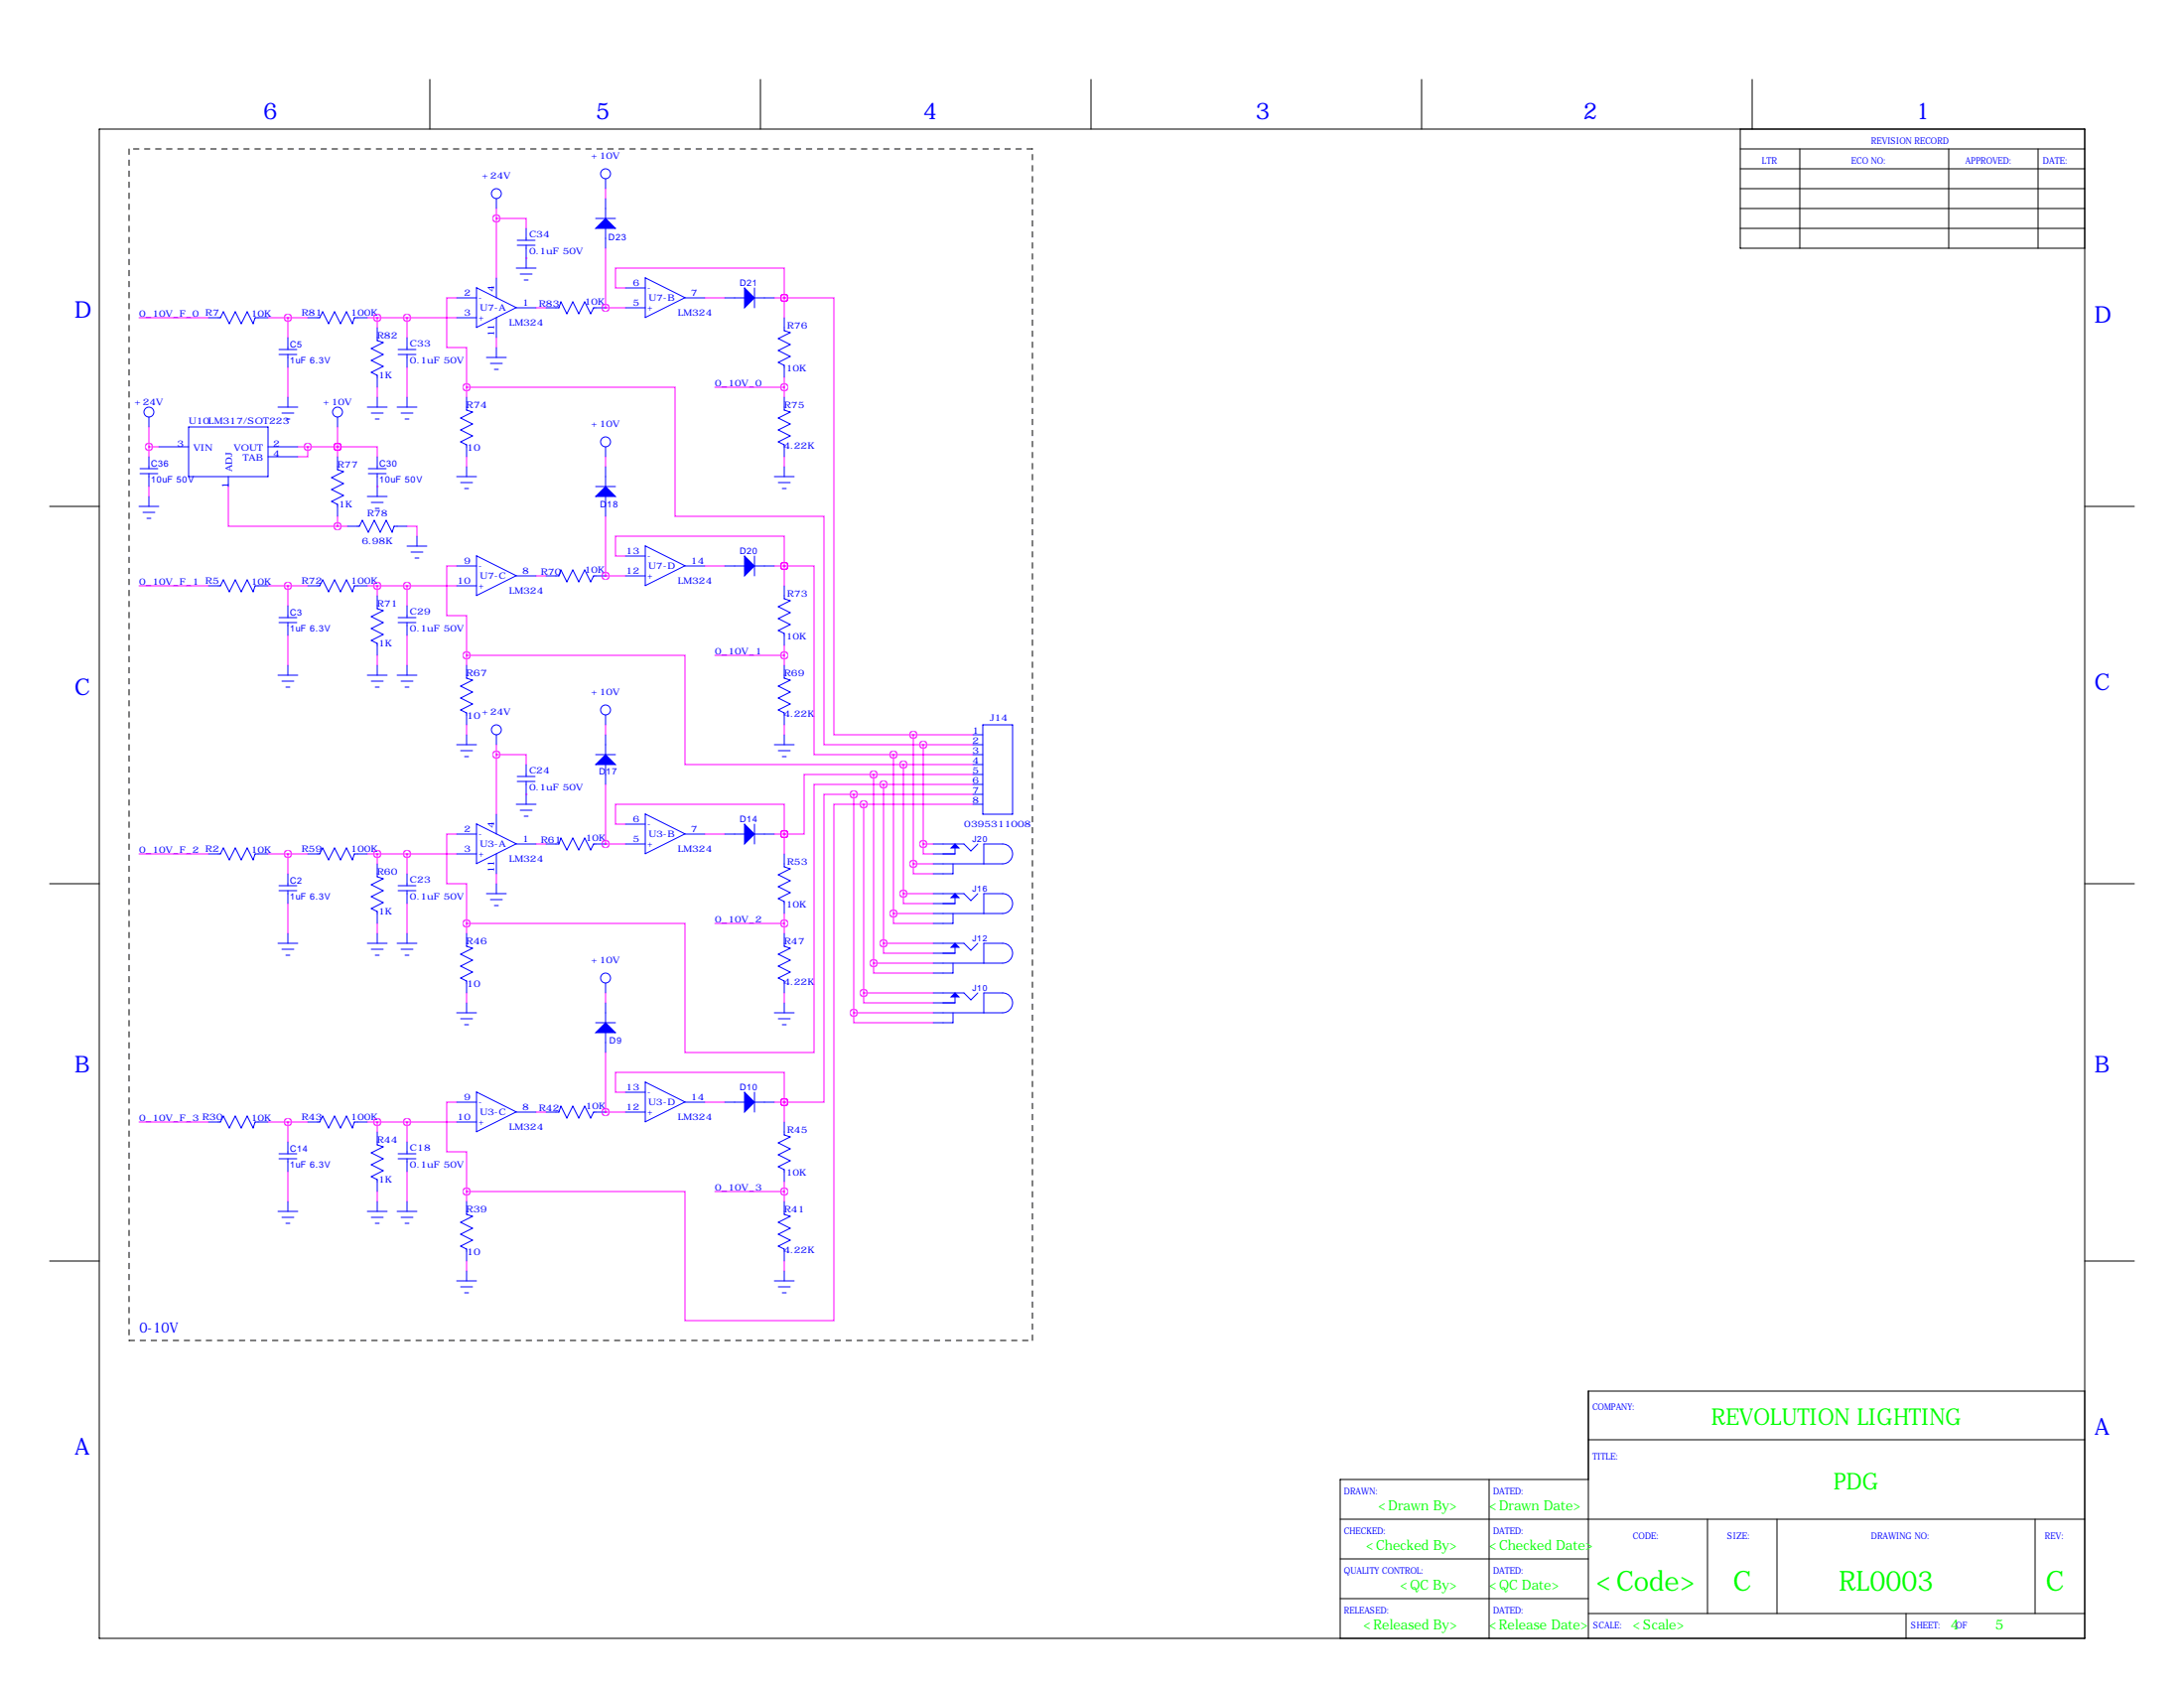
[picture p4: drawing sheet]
<svg xmlns="http://www.w3.org/2000/svg" width="559mm" height="432mm" viewBox="0 0 559 432" stroke-linecap="round" stroke-linejoin="round" font-family="sans-serif">
<g fill="none" stroke="#000" stroke-width=".25">
<path d="M25.4 33h508v386.1h-508zM110 20.3v12.7M194.6 20.3v12.7M279.1 20.3v12.7M363.7 20.3v12.7M445.3 38.1h88.1M445.3 33v30.5h88.1M448.3 20.3v12.7M460.5 38.1v25.4M498.6 38.1v25.4M521.5 38.1v25.4M445.3 48.3h88.1"/>
<path d="M445.3 43.2h88.1M445.3 53.3h88.1M445.3 58.4h88.1M12.7 129.5h12.7M533.4 129.5h12.7M12.7 226.1h12.7M533.4 226.1h12.7M12.7 322.6h12.7M533.4 322.6h12.7M533.4 355.9h-127v63.2M381 378.5v40.6M406.4 368.3h127"/>
<path d="M406.4 378.5h-63.5v40.6M342.9 388.6h190.5M342.9 398.8h63.5M436.9 388.6v24.1M454.7 388.6v24.1M520.7 388.6v24.1M342.9 408.9h63.5M406.4 412.7h127M487.7 412.7v6.4"/>
</g>
<path d="M33 38.1v304.8M264.2 38.1h-231.2M33 342.9h231.2M264.2 342.9v-304.8" fill="none" stroke="#000" stroke-width=".25" stroke-dasharray="1.4 1.4"/>
<g fill="none" stroke="#00f" stroke-width=".25">
<path d="M127 50.8v2.5M134.6 58.4v3.1M152.4 55.9h5.1M154.9 45.7v2.6M154.9 50.8v5.1M154.9 58.4v5.1M116.8 76.2h5.1M121.9 73.6l10.2 5.1-10.2 5.1zM127 71.1v5.1M132.1 78.7h5.1M132.1 68.6h5.1M132.3 62.7h4.6"/>
<path d="M132.3 61.5h4.6M133.1 70.1h3M134.1 71.6h1M134.6 62.7v5.9M139.7 78.7h3.3l.5-1.5 1.5 3.1 1.6-3.1 1.5 3.1 1.5-3.1 1.5 3.1 .8-1.6h3M160 78.7h5.1M160 73.7h5.1M165.1 71.1l10.2 5-10.2 5.1zM175.3 76.2h5M185.4 76.2h5.1M193 76.2h5.1M193 73.7v5"/>
<path d="M53.3 81.3h3.1l.7-1.5 1.6 3 1.5-3 1.5 3 1.5-3 1.6 3 .5-1.5h3.3M71.4 90.7h4.5M71.4 89.4h4.5M73.7 86.4v3M73.7 90.7v3.3M78.7 81.3h3.1l.7-1.5 1.6 3 1.5-3 1.5 3 1.5-3 1.6 3 .5-1.5h3.3M96.5 83.8v3.3l1.5 .5-3 1.6 3 1.5-3 1.5 3 1.5-3 1.5 1.5 .8v3.1M101.9 90.7h4.5M101.9 89.4h4.5M104.1 86.4v3M104.1 90.7v3.3M116.8 81.3h5.1"/>
<path d="M124.5 91.4h5M125.5 93h3M126.5 94.5h1M127 81.3v5.1M127 88.9v2.5M200.7 81.3v3.3l1.5 .5-3.1 1.5 3.1 1.5-3.1 1.6 3.1 1.5-3.1 1.5 1.6 .8v3M35.8 119.9h4.6M38.1 106.7v2.5M38.1 116.8v3.1M40.6 114.3h7.7M48.3 109.2h20.3v12.7h-20.3zM68.6 114.3h7.6"/>
<path d="M68.6 116.8h7.6M71.1 104.1h5.1M72.1 105.7h3.1M73.2 107.2h1M73.7 101.6v2.5M86.4 106.7v2.5M86.4 116.8v3.3l1.5 .5-3.1 1.6 3.1 1.5-3.1 1.5 3.1 1.5-3.1 1.6 1.6 .7v3.1M94 104.1h5.1M94.2 119.9h4.6M95 105.7h3M96 107.2h1M96.5 101.6v2.5"/>
<path d="M96.5 116.8v3.1M101.6 104.1h5.1M102.6 105.7h3.1M103.6 107.2h1M104.1 101.6v2.5M119.4 101.6v3.3l1.5 .5-3 1.5 3 1.6-3 1.5 3 1.5-3 1.5 1.5 .8v3M119.4 119.4v2.5M154.9 114.3v2.5M154.9 119.4v5.1M200.7 101.6v3.3l1.5 .5-3.1 1.5 3.1 1.6-3.1 1.5 3.1 1.5-3.1 1.5 1.6 .8v3M200.7 119.4v2.5M35.6 129.5h5"/>
<path d="M35.8 121.2h4.6M36.6 131.1h3M37.6 132.6h1M38.1 121.2v3.3M38.1 127v2.5M58.4 121.9v2.6M88.9 134.6h3l.8-1.5 1.5 3 1.6-3 1.5 3 1.5-3 1.5 3 .5-1.5h3.3M94 127h5.1M94.2 121.2h4.6M95 128.5h3M96 130h1M96.5 121.2v5.8"/>
<path d="M104.1 139.7h5.1M106.7 137.2v2.5M116.8 121.9h5.1M117.9 123.4h3M118.9 125h1M152.4 124.5h5.1M154.9 127v5.1M165.1 139.6l10.2 5.1-10.2 5.1zM198.1 121.9h5.1M199.1 123.4h3.1M200.2 125h1M53.3 149.9h3.1l.7-1.6 1.6 3.1 1.5-3.1 1.5 3.1 1.5-3.1 1.6 3.1 .5-1.5h3.3"/>
<path d="M71.4 159.3h4.5M71.4 158h4.5M73.7 154.9v3.1M73.7 159.3v3.3M78.7 149.9h3.1l.7-1.6 1.6 3.1 1.5-3.1 1.5 3.1 1.5-3.1 1.6 3.1 .5-1.5h3.3M96.5 152.4v3.3l1.5 .5-3 1.5 3 1.6-3 1.5 3 1.5-3 1.5 1.5 .8v3M101.9 159.3h4.5M101.9 158h4.5M104.1 154.9v3.1M104.1 159.3v3.3M105.2 141.2h3M106.2 142.7h1"/>
<path d="M116.8 144.8h5.1M116.8 149.9h5.1M121.9 142.2l10.2 5.1-10.2 5zM132.1 147.3h5.1M139.7 147.3h3.3l.5-1.5 1.5 3 1.6-3 1.5 3 1.5-3 1.5 3 .8-1.5h3M160 147.3h5.1M160 142.2h5.1M175.3 144.8h5M185.4 144.8h5.1M193 144.8h5.1M193 142.2v5.1M200.7 149.9v3.3l1.5 .5-3.1 1.5 3.1 1.5-3.1 1.5 3.1 1.6-3.1 1.5 1.6 .8v3"/>
<path d="M71.1 172.7h5.1M72.1 174.2h3.1M73.2 175.8h1M73.7 170.2v2.5M94 172.7h5.1M95 174.2h3M96 175.8h1M96.5 170.2v2.5M101.6 172.7h5.1M102.6 174.2h3.1M103.6 175.8h1M104.1 170.2v2.5"/>
<path d="M119.4 170.2v3.3l1.5 .5-3 1.5 3 1.5-3 1.6 3 1.5-3 1.5 1.5 .8v3M200.7 170.2v3.3l1.5 .5-3.1 1.5 3.1 1.5-3.1 1.6 3.1 1.5-3.1 1.5 1.6 .8v3M116.8 190.5h5.1M117.9 192h3M118.9 193.5h1M119.4 188v2.5M127 188v2.5M132.3 199.9h4.6M132.3 198.6h4.6M134.6 195.6v3M134.6 199.9v5.8M152.4 193h5.1"/>
<path d="M154.9 182.9v2.5M154.9 188v5M154.9 195.6v5.1M198.1 190.5h5.1M199.1 192h3.1M200.2 193.5h1M200.7 188v2.5M248.9 193h2.6M248.9 188h2.6M248.9 190.5h2.6M248.9 195.6h2.6M248.9 198.1h2.6"/>
<path d="M251.5 185.4h7.6v22.9h-7.6zM53.3 218.4h3.1l.7-1.5 1.6 3.1 1.5-3.1 1.5 3.1 1.5-3.1 1.6 3.1 .5-1.6h3.3M78.7 218.4h3.1l.7-1.5 1.6 3.1 1.5-3.1 1.5 3.1 1.5-3.1 1.6 3.1 .5-1.6h3.3M116.8 213.4h5.1M116.8 218.4h5.1M121.9 210.8l10.2 5-10.2 5.1zM127 208.3v5.1M127 218.4v5.1M132.1 215.9h5.1M132.1 205.7h5.1M133.1 207.3h3M134.1 208.8h1"/>
<path d="M139.7 215.9h3.3l.5-1.5 1.5 3 1.6-3 1.5 3 1.5-3 1.5 3 .8-1.5h3M160 215.9h5.1M160 210.8h5.1M165.1 208.2l10.2 5.1-10.2 5.1zM175.3 213.4h5M185.4 213.4h5.1M193 210.8v5.1M193 213.4h5.1M200.7 218.4v3.3l1.5 .5-3.1 1.6 3.1 1.5-3.1 1.5 3.1 1.5-3.1 1.6 1.6 .7v3.1M238.8 215.9h7.8l1.8 1.8 1.8-1.8M244.3 216.9v1.5h-5.5M248.9 200.7h2.6"/>
<path d="M248.9 203.2h2.6M248.9 205.7h2.6M71.4 227.8h4.5M71.4 226.6h4.5M73.7 223.5v3.1M73.7 227.8v3.3M73.7 238.8v2.5M96.5 221v3.3l1.5 .5-3 1.5 3 1.5-3 1.6 3 1.5-3 1.5 1.5 .8v3M96.5 238.8v2.5M101.9 227.8h4.5M101.9 226.6h4.5M104.1 223.5v3.1"/>
<path d="M104.1 227.8v3.3M104.1 238.8v2.5M119.4 238.8v3.3l1.5 .5-3 1.5 3 1.5-3 1.5 3 1.6-3 1.5 1.5 .8v3M124.5 228.6h5M125.5 230.1h3M126.5 231.6h1M127 226.1v2.5M200.7 238.8v3.3l1.5 .5-3.1 1.5 3.1 1.5-3.1 1.5 3.1 1.6-3.1 1.5 1.6 .8v3M238.8 221h17.7a2.54 2.54 0 0 0 2.6-2.6 2.54 2.54 0 0 0-2.6-2.5h-4.8v5.1M238.8 233.7h17.7a2.54 2.54 0 0 0 2.6-2.6 2.54 2.54 0 0 0-2.6-2.5h-4.8v5.1M238.8 228.6h7.8l1.8 1.8 1.8-1.8M243.8 221v2.5h-5"/>
<path d="M243.8 233.7v2.5h-5M244.3 229.6v1.5h-5.5M71.1 241.3h5.1M72.1 242.8h3.1M73.2 244.3h1M94 241.3h5.1M95 242.8h3M96 244.3h1M101.6 241.3h5.1M102.6 242.8h3.1M103.6 244.3h1M116.8 259.1h5.1"/>
<path d="M119.4 256.5v2.6M154.9 251.5v2.5M154.9 256.5v5.1M198.1 259.1h5.1M200.7 256.5v2.6M238.8 246.4h17.7a2.54 2.54 0 0 0 2.6-2.6 2.54 2.54 0 0 0-2.6-2.5h-4.8v5.1M238.8 259.1h17.7a2.54 2.54 0 0 0 2.6-2.6 2.54 2.54 0 0 0-2.6-2.5h-4.8v5.1M238.8 241.3h7.8l1.8 1.8 1.8-1.8M238.8 254h7.8l1.8 1.8 1.8-1.8M243.8 259.1v2.5h-5M243.8 246.4v2.5h-5M244.3 242.3v1.5h-5.5"/>
<path d="M244.3 255v1.5h-5.5M117.9 260.6h3M118.9 262.1h1M121.9 279.3l10.2 5.1-10.2 5.1zM152.4 261.6h5.1M154.9 264.2v5M160 279.4h5.1M165.1 276.8l10.2 5.1-10.2 5.1zM193 279.4v5.1M199.1 260.6h3.1M200.2 262.1h1M53.3 287h3.1l.7-1.5 1.6 3 1.5-3 1.5 3 1.5-3 1.6 3 .5-1.5h3.3"/>
<path d="M71.4 296.4h4.5M71.4 295.1h4.5M73.7 292.1v3M73.7 296.4v3.3M78.7 287h3.1l.7-1.5 1.6 3 1.5-3 1.5 3 1.5-3 1.6 3 .5-1.5h3.3M96.5 289.6v3.3l1.5 .5-3 1.5 3 1.5-3 1.5 3 1.6-3 1.5 1.5 .8v3M101.9 296.4h4.5M101.9 295.1h4.5M104.1 292.1v3M104.1 296.4v3.3M116.8 281.9h5.1M116.8 287h5.1"/>
<path d="M132.1 284.5h5.1M139.7 284.5h3.3l.5-1.5 1.5 3 1.6-3 1.5 3 1.5-3 1.5 3 .8-1.5h3M160 284.5h5.1M175.3 281.9h5M185.4 281.9h5.1M193 281.9h5.1M200.7 287v3.3l1.5 .5-3.1 1.6 3.1 1.5-3.1 1.5 3.1 1.5-3.1 1.5 1.6 .8v3.1M71.1 309.9h5.1M72.1 311.4h3.1M73.2 312.9h1M73.7 307.3v2.6M94 309.9h5.1"/>
<path d="M95 311.4h3M96 312.9h1M96.5 307.3v2.6M101.6 309.9h5.1M102.6 311.4h3.1M103.6 312.9h1M104.1 307.3v2.6M119.4 307.3v3.3l1.5 .5-3 1.6 3 1.5-3 1.5 3 1.5-3 1.6 1.5 .7v3.1M200.7 307.3v3.3l1.5 .5-3.1 1.6 3.1 1.5-3.1 1.5 3.1 1.5-3.1 1.6 1.6 .7v3.1M116.8 327.7h5.1M117.9 329.2h3M118.9 330.7h1"/>
<path d="M119.4 325.1v2.6M198.1 327.7h5.1M199.1 329.2h3.1M200.2 330.7h1M200.7 325.1v2.6"/>
<circle cx="127" cy="49.5" r="1.27"/>
<circle cx="154.9" cy="44.4" r="1.27"/>
<circle cx="38.1" cy="105.4" r="1.27"/>
<circle cx="86.4" cy="105.4" r="1.27"/>
<circle cx="154.9" cy="113" r="1.27"/>
<circle cx="127" cy="186.7" r="1.27"/>
<circle cx="154.9" cy="181.6" r="1.27"/>
<circle cx="154.9" cy="250.2" r="1.27"/>
</g>
<g fill="#00f" stroke="#00f" stroke-width=".25">
<path d="M190.5 73.7l2.5 2.5-2.5 2.5z"/>
<path d="M190.5 142.2l2.5 2.6-2.5 2.5z"/>
<path d="M190.5 210.8l2.5 2.6-2.5 2.5z"/>
<path d="M190.5 279.4l2.5 2.5-2.5 2.6z"/>
<path d="M152.4 58.4l2.5-2.5 2.6 2.5z"/>
<path d="M154.9 124.5l2.6 2.5h-5.1z"/>
<path d="M154.9 193l2.6 2.6h-5.1z"/>
<path d="M152.4 264.2l2.5-2.6 2.6 2.6z"/>
<path d="M244.3 215.9l1.1 1h-2.1z"/>
<path d="M244.3 228.6l1.1 1h-2.1z"/>
<path d="M244.3 241.3l1.1 1h-2.1z"/>
<path d="M244.3 254l1.1 1h-2.1z"/>
</g>
<g fill="none" stroke="#f0f" stroke-width=".25">
<path d="M127 55.9h7.6v2.5M127 53.3v17.8M154.9 48.3v2.5M116.8 76.2h-2.5v12.7h5.1v10.2M134.6 66h.1M137.2 78.7h2.5M154.9 78.7h.1M154.9 78.7h5.1M154.9 63.5v15.2M160 73.7h-2.5v-5.1h43.2v7.6M180.3 76.2h5.1M198.1 76.2h2.6"/>
<path d="M200.7 76.2h.1M200.7 76.2h12.7v111.8h20.3M200.7 76.2v5.1M35.6 81.3h17.7M68.6 81.3h10.1M73.7 81.3v5.1M73.7 94v7.6M94 81.3h22.8M96.5 81.3v2.5M96.5 99.1v2.5M104.1 81.3v5.1M104.1 94v7.6"/>
<path d="M119.4 99.1h53.3v33h38.1v58.4h25.4M119.4 99.1v2.5M127 86.4v2.5M182.9 99.1h17.8M200.7 96.5v5.1M38.1 114.3h2.5M38.1 109.2v7.6M76.2 114.3h10.2M78.7 114.3v2.5h-2.5M86.4 114.3h.1M86.4 114.3h10.1v2.5M86.4 109.2v7.6"/>
<path d="M119.4 116.8v2.6M154.9 116.8v2.6M200.7 116.8v2.6M38.1 124.5v2.5M58.4 124.5v10.1h28M86.4 132.1v2.5M86.4 134.6h2.5M96.5 124.5h.1M104.1 134.6h2.6v2.6M154.9 132.1v15.2M35.6 149.9h17.7M68.6 149.9h10.1"/>
<path d="M73.7 149.9v5M94 149.9h22.8M96.5 149.9v2.5M104.1 149.9v5M116.8 144.8h-2.5v12.7h5.1v10.1M137.2 147.3h2.5M154.9 147.3h.1M154.9 147.3h5.1M160 142.2h-2.5v-5h43.2v7.6M180.3 144.8h5.1M198.1 144.8h2.6M200.7 144.8h.1"/>
<path d="M200.7 144.8h7.6v48.2h20.3M200.7 144.8v5.1M73.7 162.6v7.6M96.5 167.6v2.6M104.1 162.6v7.6M119.4 167.6h55.9v28h55.8M119.4 167.6v2.6M182.9 167.6h17.8M200.7 165.1v5.1M119.4 185.4v2.6M127 193h7.6v2.6M127 190.5v17.8"/>
<path d="M154.9 185.4v2.6M200.7 185.4v2.6M223.5 198.1h-17.8v15.3h-5M223.5 198.1h25.4M223.5 198.1v48.3M228.6 193h20.3M228.6 193v40.7M231.1 195.6h17.8M231.1 195.6v33M233.7 188h15.2M233.7 188v33M236.2 190.5h12.7"/>
<path d="M236.2 190.5v25.4M35.6 218.4h17.7M68.6 218.4h10.1M73.7 218.4v5.1M94 218.4h22.8M96.5 218.4v2.6M104.1 218.4v5.1M116.8 213.4h-2.5v12.7h5.1v10.1M134.6 203.2h.1M137.2 215.9h2.5M154.9 215.9h.1M154.9 200.7v15.2"/>
<path d="M154.9 215.9h5.1M160 210.8h-2.5v-5.1h43.2v7.7M180.3 213.4h5.1M198.1 213.4h2.6M200.7 213.4h.1M200.7 213.4v5M218.4 203.2h-7.6v78.7h-10.1M218.4 203.2h30.5M218.4 203.2v55.9M221 205.7h-7.6v132.1h-38.1v-33h-55.9M221 205.7h27.9M221 205.7v48.3"/>
<path d="M226.1 200.7h-17.8v68.5h-33v-33h-55.9M226.1 200.7h22.8M226.1 200.7v40.6M236.2 215.9v2.5h2.6M236.2 215.9h2.6M73.7 231.1v7.7M96.5 236.2v2.6M104.1 231.1v7.7M119.4 236.2v2.6M127 223.5v2.6M182.9 236.2h17.8M200.7 233.7v5.1"/>
<path d="M228.6 233.7v2.5h10.2M228.6 233.7h10.2M231.1 228.6v2.5h7.7M231.1 228.6h7.7M233.7 221v2.5h5.1M233.7 221h5.1M119.4 254v2.5M154.9 254v2.5M200.7 254v2.5M218.4 259.1v2.5h20.4M218.4 259.1h20.4M221 254v2.5h17.8"/>
<path d="M221 254h17.8M223.5 246.4v2.5h15.3M223.5 246.4h15.3M226.1 241.3v2.5h12.7M226.1 241.3h12.7M154.9 269.2v15.3M160 279.4h-2.5v-5.1h43.2v7.6M35.6 287h17.7M68.6 287h10.1M73.7 287v5.1M73.7 299.7v7.6M94 287h22.8"/>
<path d="M96.5 287v2.6M104.1 287v5.1M104.1 299.7v7.6M116.8 281.9h-2.5v12.7h5.1v10.2M137.2 284.5h2.5M154.9 284.5h.1M154.9 284.5h5.1M180.3 281.9h5.1M198.1 281.9h2.6M200.7 281.9h.1M200.7 281.9v5.1M96.5 304.8v2.5"/>
<path d="M119.4 304.8v2.5M182.9 304.8h17.8M200.7 302.3v5M119.4 322.6v2.5M200.7 322.6v2.5"/>
</g>
<path d="M154.9 78.7a.07 .07 0 0 0 .1 0 .07 .07 0 0 0-.1 0zM126.9 55.9a.1 .1 0 0 0 .2 0 .1 .1 0 0 0-.2 0zM104.1 81.3a.07 .07 0 0 0 .1 0 .07 .07 0 0 0-.1 0zM96.5 81.3a.07 .07 0 0 0 .1 0 .07 .07 0 0 0-.1 0zM73.6 81.3a.07 .07 0 0 0 .1 0 .07 .07 0 0 0-.1 0zM200.6 76.2a.07 .07 0 0 0 .1 0 .07 .07 0 0 0-.1 0zM200.6 76.2a.07 .07 0 0 0 .1 0 .07 .07 0 0 0-.1 0zM119.3 99.1a.07 .07 0 0 0 .1 0 .07 .07 0 0 0-.1 0zM200.6 99.1a.07 .07 0 0 0 .1 0 .07 .07 0 0 0-.1 0zM154.9 147.3a.07 .07 0 0 0 .1 0 .07 .07 0 0 0-.1 0zM104.1 149.9a.07 .07 0 0 0 .1 0 .07 .07 0 0 0-.1 0zM96.5 149.9a.07 .07 0 0 0 .1 0 .07 .07 0 0 0-.1 0zM73.6 149.9a.07 .07 0 0 0 .1 0 .07 .07 0 0 0-.1 0zM200.6 144.8a.07 .07 0 0 0 .1 0 .07 .07 0 0 0-.1 0zM200.6 167.6a.07 .07 0 0 0 .1 0 .07 .07 0 0 0-.1 0zM200.6 144.8a.07 .07 0 0 0 .1 0 .07 .07 0 0 0-.1 0zM119.3 167.6a.07 .07 0 0 0 .1 0 .07 .07 0 0 0-.1 0zM154.9 215.9a.07 .07 0 0 0 .1 0 .07 .07 0 0 0-.1 0zM126.9 193a.1 .1 0 0 0 .2 0 .1 .1 0 0 0-.2 0zM104.1 218.4a.07 .07 0 0 0 .1 0 .07 .07 0 0 0-.1 0zM96.5 218.4a.07 .07 0 0 0 .1 0 .07 .07 0 0 0-.1 0zM73.6 218.4a.07 .07 0 0 0 .1 0 .07 .07 0 0 0-.1 0zM200.6 213.4a.07 .07 0 0 0 .1 0 .07 .07 0 0 0-.1 0zM200.6 236.2a.07 .07 0 0 0 .1 0 .07 .07 0 0 0-.1 0zM154.9 284.5a.07 .07 0 0 0 .1 0 .07 .07 0 0 0-.1 0zM104.1 287a.07 .07 0 0 0 .1 0 .07 .07 0 0 0-.1 0zM96.5 287a.07 .07 0 0 0 .1 0 .07 .07 0 0 0-.1 0zM73.6 287a.07 .07 0 0 0 .1 0 .07 .07 0 0 0-.1 0zM200.6 281.9a.07 .07 0 0 0 .1 0 .07 .07 0 0 0-.1 0zM200.6 304.8a.07 .07 0 0 0 .1 0 .07 .07 0 0 0-.1 0zM200.6 213.4a.07 .07 0 0 0 .1 0 .07 .07 0 0 0-.1 0zM119.3 236.2a.07 .07 0 0 0 .1 0 .07 .07 0 0 0-.1 0zM200.6 281.9a.07 .07 0 0 0 .1 0 .07 .07 0 0 0-.1 0zM119.3 304.8a.07 .07 0 0 0 .1 0 .07 .07 0 0 0-.1 0zM78.7 114.3a.07 .07 0 0 0 .1 0 .07 .07 0 0 0-.1 0zM86.3 114.3a.07 .07 0 0 0 .1 0 .07 .07 0 0 0-.1 0zM86.3 134.6a.07 .07 0 0 0 .1 0 .07 .07 0 0 0-.1 0zM38 114.3a.1 .1 0 0 0 .2 0 .1 .1 0 0 0-.2 0zM86.3 114.3a.07 .07 0 0 0 .1 0 .07 .07 0 0 0-.1 0zM236.2 190.5a.07 .07 0 0 0 .1 0 .07 .07 0 0 0-.1 0zM236.2 215.9a.07 .07 0 0 0 .1 0 .07 .07 0 0 0-.1 0zM233.6 188a.07 .07 0 0 0 .1 0 .07 .07 0 0 0-.1 0zM233.6 221a.07 .07 0 0 0 .1 0 .07 .07 0 0 0-.1 0zM231.1 195.6a.07 .07 0 0 0 .1 0 .07 .07 0 0 0-.1 0zM231.1 228.6a.07 .07 0 0 0 .1 0 .07 .07 0 0 0-.1 0zM228.5 193a.1 .1 0 0 0 .2 0 .1 .1 0 0 0-.2 0zM228.5 233.7a.1 .1 0 0 0 .2 0 .1 .1 0 0 0-.2 0zM226 200.7a.07 .07 0 0 0 .1 0 .07 .07 0 0 0-.1 0zM226 241.3a.07 .07 0 0 0 .1 0 .07 .07 0 0 0-.1 0zM223.5 198.1a.07 .07 0 0 0 .1 0 .07 .07 0 0 0-.1 0zM223.5 246.4a.07 .07 0 0 0 .1 0 .07 .07 0 0 0-.1 0zM220.9 205.7a.07 .07 0 0 0 .1 0 .07 .07 0 0 0-.1 0zM220.9 254a.07 .07 0 0 0 .1 0 .07 .07 0 0 0-.1 0zM218.4 203.2a.07 .07 0 0 0 .1 0 .07 .07 0 0 0-.1 0zM218.4 259.1a.07 .07 0 0 0 .1 0 .07 .07 0 0 0-.1 0z" fill="#f0f" stroke="#f0f" stroke-width="1.9"/>
<g font-size="7.1" fill="#0f0">
<text x="408.4" y="407">&lt;Code&gt;</text>
<text x="443.4" y="407">C</text>
<text x="470.5" y="407">RL0003</text>
<text x="523.4" y="407">C</text>
</g>
<g font-size="5.9" fill="#00f">
<text x="67.3" y="30.5">6</text>
<text x="152.4" y="30.5">5</text>
<text x="236.2" y="30.5">4</text>
<text x="321.3" y="30.5">3</text>
<text x="405.1" y="30.5">2</text>
<text x="490.2" y="30.5">1</text>
<text x="19" y="81.3">D</text>
<text x="535.9" y="82.6">D</text>
<text x="19" y="177.8">C</text>
<text x="535.9" y="176.5">C</text>
<text x="19" y="274.3">B</text>
<text x="535.9" y="274.3">B</text>
<text x="535.9" y="367">A</text>
<text x="19" y="372.1">A</text>
</g>
<g font-size="5.9" fill="#0f0">
<text x="437.8" y="364.5">REVOLUTION LIGHTING</text>
<text x="469.2" y="381.1">PDG</text>
</g>
<text font-size="3.6" fill="#00f" x="35.7" y="340.8">0-10V</text>
<g font-size="3.6" fill="#0f0">
<text x="352.7" y="386.4">&lt;Drawn By&gt;</text>
<text x="381" y="386.4">&lt;Drawn Date&gt;</text>
<text x="349.6" y="396.5">&lt;Checked By&gt;</text>
<text x="381" y="396.5">&lt;Checked Date&gt;</text>
<text x="358.2" y="406.7">&lt;QC By&gt;</text>
<text x="381" y="406.7">&lt;QC Date&gt;</text>
<text x="348.9" y="416.8">&lt;Released By&gt;</text>
<text x="381" y="416.8">&lt;Release Date&gt;</text>
<text x="417.8" y="416.8">&lt;Scale&gt;</text>
<text x="499.1" y="416.8">4</text>
<text x="510.5" y="416.8">5</text>
</g>
<g font-size="2.4" fill="#00f">
<text x="450.8" y="41.9">LTR</text>
<text x="473.7" y="41.9">ECO NO:</text>
<text x="478.8" y="36.8">REVISION RECORD</text>
<text x="502.9" y="41.9">APPROVED:</text>
<text x="522.7" y="41.9">DATE:</text>
<text x="119.2" y="104.4">R74</text>
<text x="119.4" y="115.3">10</text>
<text x="119.2" y="173">R67</text>
<text x="119.4" y="183.9">10</text>
<text x="119.2" y="241.6">R46</text>
<text x="119.4" y="252.5">10</text>
<text x="119.2" y="310.2">R39</text>
<text x="119.4" y="321.1">10</text>
<text x="407.4" y="360.7">COMPANY:</text>
<text x="407.4" y="373.4">TITLE:</text>
<text x="343.9" y="382.3">DRAWN:</text>
<text x="382" y="382.3">DATED:</text>
<text x="343.9" y="392.4">CHECKED:</text>
<text x="382" y="392.4">DATED:</text>
<text x="417.8" y="393.7">CODE:</text>
<text x="442" y="393.7">SIZE:</text>
<text x="478.8" y="393.7">DRAWING NO:</text>
<text x="523.2" y="393.7">REV:</text>
<text x="343.9" y="402.6">QUALITY CONTROL:</text>
<text x="382" y="402.6">DATED:</text>
<text x="343.9" y="412.7">RELEASED:</text>
<text x="382" y="412.7">DATED:</text>
<text x="407.7" y="416.6">SCALE:</text>
<text x="488.9" y="416.6">SHEET:</text>
<text x="500.4" y="416.6">OF</text>
</g>
<g font-size="2.3" fill="#00f">
<text x="151.3" y="40.6">+10V</text>
<text x="123.3" y="45.7">+24V</text>
<text x="135.4" y="60.7">C34</text>
<text x="135.4" y="65">0.1uF 50V</text>
<text x="155.7" y="61.4">D23</text>
<text x="118.7" y="75.7">2</text>
<text x="122.4" y="77">-</text>
<text x="126.5" y="74.7" transform="rotate(-90 126.5 74.7)">4</text>
<text x="149.5" y="78">10K</text>
<text x="161.9" y="73.2">6</text>
<text x="165.6" y="74.4">-</text>
<text x="166" y="77">U7-B</text>
<text x="176.8" y="75.7">7</text>
<text x="189.2" y="73.2">D21</text>
<text x="35.6" y="81">0_10V_F_0 R7</text>
<text x="64.2" y="81">10K</text>
<text x="77.1" y="80.8">R81</text>
<text x="89.7" y="80.8">100K</text>
<text x="118.7" y="80.8">3</text>
<text x="122.4" y="82.1">+</text>
<text x="122.8" y="79.6">U7-A</text>
<text x="130.2" y="83.3">LM324</text>
<text x="133.6" y="78.2">1</text>
<text x="137.8" y="78.5">R83</text>
<text x="161.9" y="78.2">5</text>
<text x="165.6" y="79.6">+</text>
<text x="173.4" y="80.8">LM324</text>
<text x="74.2" y="88.9">C5</text>
<text x="96.4" y="86.6">R82</text>
<text x="104.9" y="88.6">C33</text>
<text x="126.5" y="86.2" transform="rotate(-90 126.5 86.2)">11</text>
<text x="201.3" y="84.1">R76</text>
<text x="74.2" y="93">1uF 6.3V</text>
<text x="104.9" y="93">0.1uF 50V</text>
<text x="201.1" y="95">10K</text>
<text x="96.8" y="96.8">1K</text>
<text x="182.9" y="98.8">0_10V_0</text>
<text x="34.4" y="103.6">+24V</text>
<text x="82.7" y="103.6">+10V</text>
<text x="200.6" y="104.4">R75</text>
<text x="48.3" y="108.5">U10LM317/SOT223</text>
<text x="151.3" y="109.2">+10V</text>
<text x="38.6" y="119.4">C36</text>
<text x="45.3" y="114.3">3</text>
<text x="49.5" y="115.3">VIN</text>
<text x="59.8" y="115.3">VOUT</text>
<text x="62.1" y="117.8">TAB</text>
<text x="69.8" y="114.3">2</text>
<text x="69.8" y="116.8">4</text>
<text x="86.3" y="119.6">R77</text>
<text x="97" y="119.4">C30</text>
<text x="200.5" y="114.8">4.22K</text>
<text x="38.6" y="123.4">10uF 50V</text>
<text x="58.4" y="124.9" transform="rotate(-90 58.4 124.9)">1</text>
<text x="59.4" y="120.7" transform="rotate(-90 59.4 120.7)">ADJ</text>
<text x="97" y="123.4">10uF 50V</text>
<text x="86.6" y="129.8">1K</text>
<text x="153.5" y="129.7">D18</text>
<text x="93.9" y="132.1">R78</text>
<text x="92.6" y="139.2">6.98K</text>
<text x="160.2" y="141.7">13</text>
<text x="165.6" y="143">-</text>
<text x="189.2" y="141.7">D20</text>
<text x="35.6" y="149.6">0_10V_F_1 R5</text>
<text x="64.2" y="149.6">10K</text>
<text x="77.1" y="149.4">R72</text>
<text x="89.7" y="149.3">100K</text>
<text x="117" y="149.4">10</text>
<text x="118.7" y="144.3">9</text>
<text x="122.4" y="145.5">-</text>
<text x="122.8" y="148.1">U7-C</text>
<text x="133.6" y="146.8">8</text>
<text x="138.4" y="147">R70</text>
<text x="149.5" y="146.6">10K</text>
<text x="160.2" y="146.8">12</text>
<text x="165.6" y="148.1">+</text>
<text x="165.9" y="145.6">U7-D</text>
<text x="173.4" y="149.3">LM324</text>
<text x="176.8" y="144.3">14</text>
<text x="96.4" y="155.2">R71</text>
<text x="122.4" y="150.7">+</text>
<text x="130.2" y="151.9">LM324</text>
<text x="201.3" y="152.6">R73</text>
<text x="74.2" y="157.5">C3</text>
<text x="74.2" y="161.5">1uF 6.3V</text>
<text x="104.9" y="157.2">C29</text>
<text x="104.9" y="161.5">0.1uF 50V</text>
<text x="96.8" y="165.4">1K</text>
<text x="182.9" y="167.4">0_10V_1</text>
<text x="201.1" y="163.6">10K</text>
<text x="200.6" y="173">R69</text>
<text x="151.3" y="177.8">+10V</text>
<text x="123.3" y="182.9">+24V</text>
<text x="200.5" y="183.4">4.22K</text>
<text x="253.2" y="184.4">J14</text>
<text x="248.8" y="187.7">1</text>
<text x="248.8" y="190.2">2</text>
<text x="135.4" y="197.9">C24</text>
<text x="248.8" y="192.8">3</text>
<text x="248.8" y="195.3">4</text>
<text x="248.8" y="197.9">5</text>
<text x="135.4" y="202.2">0.1uF 50V</text>
<text x="153.3" y="198">D17</text>
<text x="248.8" y="200.4">6</text>
<text x="248.8" y="202.9">7</text>
<text x="248.8" y="205.5">8</text>
<text x="118.7" y="212.9">2</text>
<text x="122.4" y="214.1">-</text>
<text x="126.5" y="211.8" transform="rotate(-90 126.5 211.8)">4</text>
<text x="133.6" y="215.4">1</text>
<text x="138.4" y="215.6">R61</text>
<text x="149.8" y="215.1">10K</text>
<text x="161.9" y="210.3">6</text>
<text x="161.9" y="215.4">5</text>
<text x="165.6" y="211.6">-</text>
<text x="166" y="214.2">U3-B</text>
<text x="176.8" y="212.9">7</text>
<text x="189.2" y="210.3">D14</text>
<text x="246.7" y="211.6">0395311008</text>
<text x="35.6" y="218.2">0_10V_F_2 R2</text>
<text x="64.2" y="218.2">10K</text>
<text x="77.1" y="217.9">R59</text>
<text x="89.7" y="217.9">100K</text>
<text x="118.7" y="217.9">3</text>
<text x="122.4" y="219.3">+</text>
<text x="122.8" y="216.7">U3-A</text>
<text x="130.2" y="220.5">LM324</text>
<text x="165.6" y="216.7">+</text>
<text x="173.4" y="217.9">LM324</text>
<text x="201.3" y="221.2">R53</text>
<text x="74.2" y="226.1">C2</text>
<text x="96.4" y="223.8">R60</text>
<text x="104.9" y="225.8">C23</text>
<text x="126.5" y="223.4" transform="rotate(-90 126.5 223.4)">11</text>
<text x="74.2" y="230.1">1uF 6.3V</text>
<text x="96.8" y="233.9">1K</text>
<text x="104.9" y="230.1">0.1uF 50V</text>
<text x="201.1" y="232.2">10K</text>
<text x="182.9" y="236">0_10V_2</text>
<text x="200.6" y="241.5">R47</text>
<text x="151.3" y="246.4">+10V</text>
<text x="200.5" y="252">4.22K</text>
<text x="156" y="266.8">D9</text>
<text x="118.7" y="281.4">9</text>
<text x="160.2" y="278.9">13</text>
<text x="165.6" y="280.2">-</text>
<text x="176.8" y="281.4">14</text>
<text x="189.2" y="278.9">D10</text>
<text x="35.6" y="286.8">0_10V_F_3 R30</text>
<text x="64.2" y="286.7">10K</text>
<text x="77.1" y="286.5">R43</text>
<text x="89.7" y="286.5">100K</text>
<text x="117" y="286.5">10</text>
<text x="122.4" y="287.8">+</text>
<text x="122.4" y="282.7">-</text>
<text x="122.8" y="285.3">U3-C</text>
<text x="133.6" y="284">8</text>
<text x="137.8" y="284.2">R42</text>
<text x="149.8" y="283.7">10K</text>
<text x="160.2" y="284">12</text>
<text x="165.6" y="285.3">+</text>
<text x="165.9" y="282.8">U3-D</text>
<text x="173.4" y="286.5">LM324</text>
<text x="96.4" y="292.3">R44</text>
<text x="130.2" y="289">LM324</text>
<text x="201.3" y="289.8">R45</text>
<text x="74.2" y="294.6">C14</text>
<text x="74.2" y="298.7">1uF 6.3V</text>
<text x="104.9" y="294.4">C18</text>
<text x="104.9" y="298.7">0.1uF 50V</text>
<text x="96.8" y="302.5">1K</text>
<text x="182.9" y="304.5">0_10V_3</text>
<text x="201.1" y="300.7">10K</text>
<text x="200.6" y="310.1">R41</text>
<text x="200.5" y="320.5">4.22K</text>
</g>
<g font-size="2.2" fill="#00f">
<text x="248.8" y="215.4">J20</text>
<text x="248.8" y="228.1">J16</text>
<text x="248.8" y="240.8">J12</text>
<text x="248.8" y="253.5">J10</text>
</g>
</svg>
